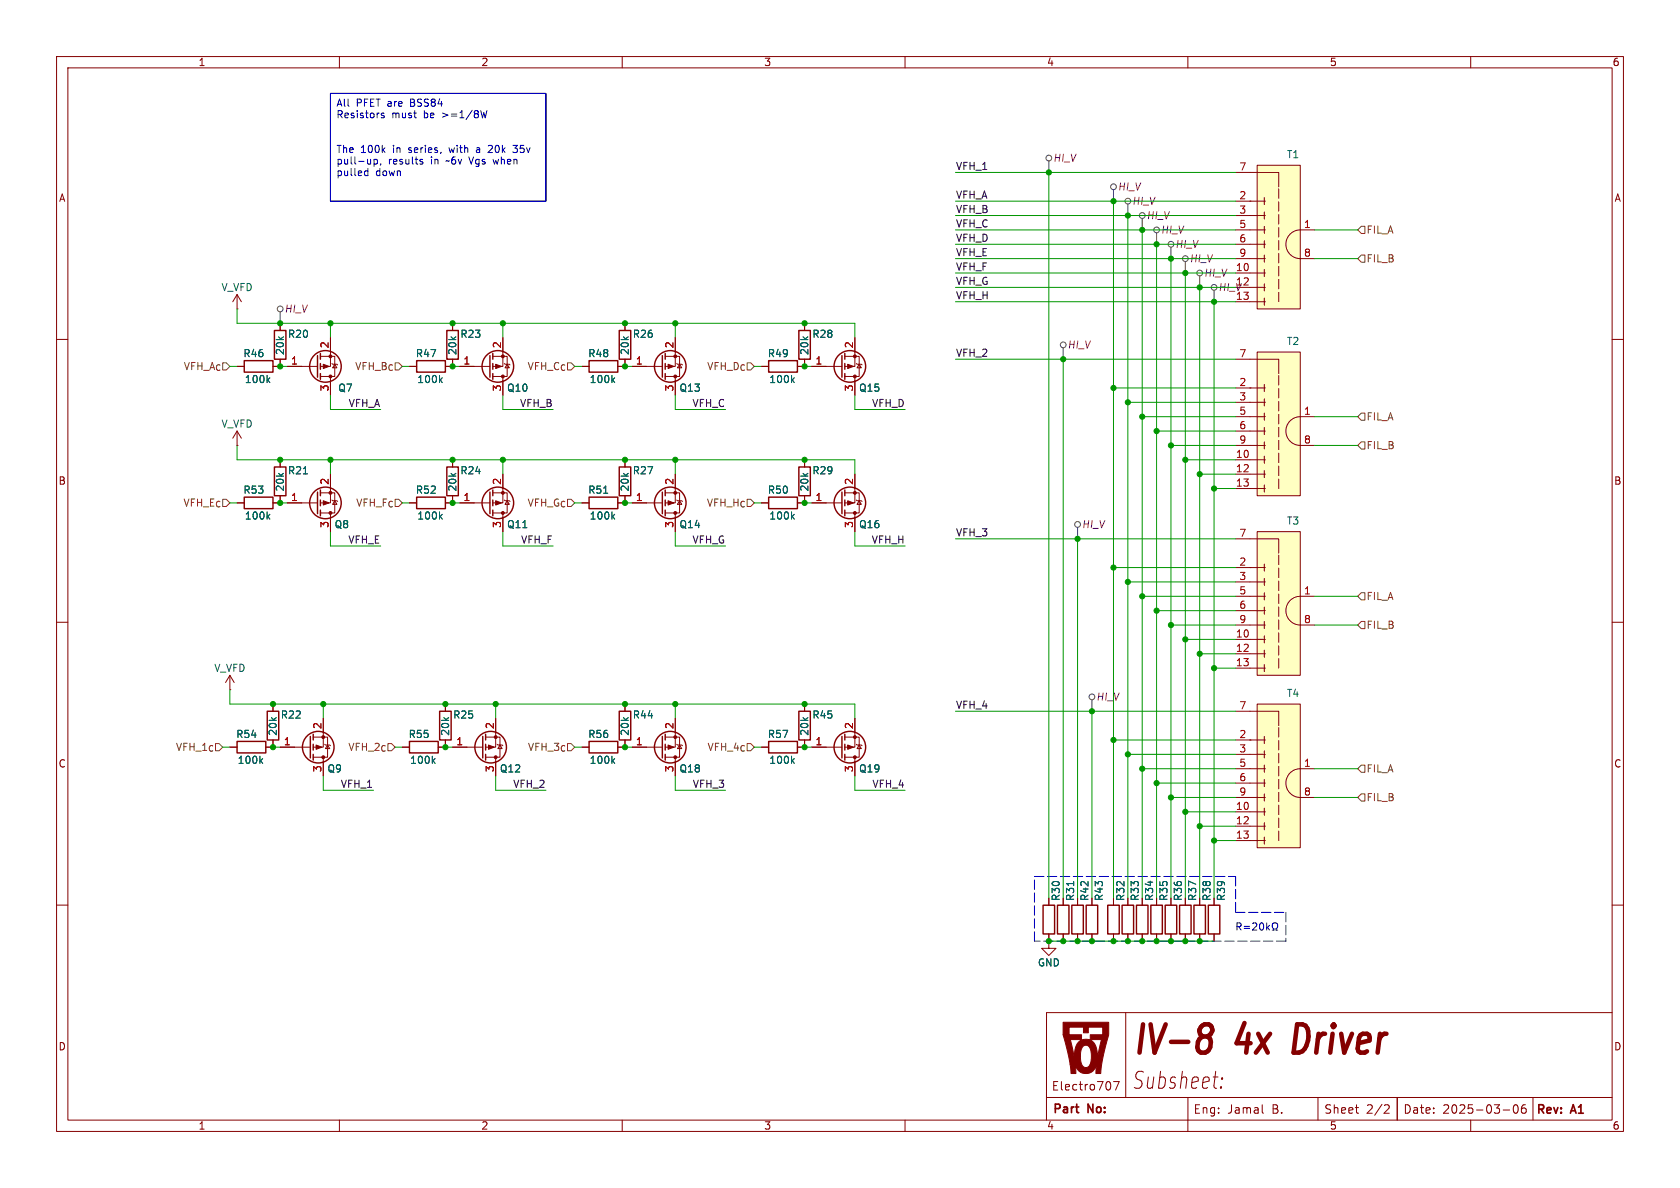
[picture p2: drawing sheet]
<svg xmlns="http://www.w3.org/2000/svg" width="297mm" height="210mm" viewBox="0 0 297 210" stroke-linecap="round" stroke-linejoin="round" font-family="sans-serif">
<g fill="none" stroke="#840000" stroke-width=".18">
<path d="M10 10h277v190h-277zM12 12h273v186h-273zM60 10v2M110 10v2M160 10v2M210 10v2M260 10v2M110.5 57.2v1.2M10 60h2M110.5 63.5v1.3M285 60h2M10 110h2"/>
<path d="M285 110h2M111.8 132.1h5.3M117.6 130.3h2.5v3.6h-2.5M119.4 127v5.1h-1.8M119.4 133.9v3.3M119.6 131.6l.2 .1h.7l.1 .1M120.1 131.7l.4 .6h-.7zM134.6 132.1h1.3M141 132.1h1.2M185.4 158.8v1.2M188 158.8v1.2M193 158.8v1.2"/>
<path d="M199.4 158.8v1.2M209.5 158.8v1.2M10 160h2M185.4 166.4v1.2h1.3l-1.3 1.3-1.3-1.3h1.3M185.4 166.4h.1M185.4 165.1v1.3M188 165.1v1.3M193 165.1v1.3M199 179v15M199.4 165.1v1.3M209.5 165.1v1.3M285 160h2"/>
<path d="M285 179h-100v19M60 198v2M110 198v2M160 198v2M185 194h100M196.9 191.2h1l-.7 1.5M210 198v2M210 194v4M215.9 192.1l.1 .1-.2 .2M215.9 192.1l-.2 .1 .1 .2M215.9 192.1l-.1 .3M216.1 190.5l-.1 .3"/>
<path d="M216.1 190.5l.1 .2-.2 .1M216.1 190.5l-.2 .2 .1 .1M223.1 196.6l.3 .2M233 194v4M239.6 195.8h.6M240 196.8h.2M245 195.3l.5 .1 .1 .3-.9 1.1h.9M247 194v4M260 198v2M265.7 196.2h1.2M267.7 195.4l.2-.1a.81 .81 0 0 1 .6 .6 .81 .81 0 0 1-.3 .8l-.2 .1a.81 .81 0 0 1-.3-1.4zM269.7 195.3a.59 .59 0 0 0-.7 .6v.6l.1 .2 .4 .1 .2-.1 .1-.5-.1-.3h-.5l-.2 .3"/>
<path d="M271 194v4"/>
</g>
<path d="M212.7 183.2h.7M212.9 181.1h.8a1.14 1.14 0 0 1 .6 1.1 1.14 1.14 0 0 1-.9 1M213.4 183.2l.4 .3a1.81 1.81 0 0 1-.7 2.6h-.8" fill="none" stroke="#840000" stroke-width=".8"/>
<g fill="#840000" stroke="#840000" stroke-width=".18">
<path d="M187.9 180.7h8.1v2.3l-1.1 4.2-.3 2.6h-.9l.1-1.6a1.9 1.9 0 0 1-1.8 1.6 1.9 1.9 0 0 1-1.9-1.6l.1 1.6h-.9l-.1-1.7h.9h-.9l-1.3-5.2h3.3v.9h-2l.7 3.4v-.4h1.1l.1 .8a.9 .9 0 0 0 .3 .9 .9 .9 0 0 0 1 .1l.3-.5h1.2h-1.2a3.8 3.8 0 0 0-.3-3.2 .89 .89 0 0 0-.9 .1 .89 .89 0 0 0-.4 .8l-.1 1h-1.1a3.3 3.3 0 0 1 1.2-2.9 1.98 1.98 0 0 1 2.8 1.9l.1 1.4 .7-3.4h-2v-.9h2.2v-1.3h-2.5v1h-.9v-1h-2.5v1.3h-1.1z"/>
<path d="M118.1 131.7l1 .4-1 .4z"/>
<circle cx="119.4" cy="133.9" r=".25"/>
<circle cx="119.4" cy="130.3" r=".25"/>
</g>
<g fill="none" stroke="#840000" stroke-width=".25">
<path d="M109.5 58.4h2v5.1h-2zM117.1 130.2v3.8M117.6 129.8v1M117.6 131.6v1M117.6 133.4v1M135.9 131.1h5.1v2h-5.1zM184.4 160h2v5.1h-2zM186.9 160h2.1v5.1h-2.1zM192 160h2.1v5.1h-2.1zM198.4 160h2v5.1h-2zM208.5 160h2.1v5.1h-2.1z"/>
<circle cx="118.5" cy="132.1" r="2.79"/>
</g>
<path d="M140.1 134.5l.3 .4M140.4 134.1l-.5 .5M189.8 155.8v.8" fill="none" stroke="#006464" stroke-width=".18"/>
<path d="M222.2 94h7.7v25.4h-7.7z" fill="#ffffc2"/>
<g fill="none" stroke="#840000" stroke-width=".18">
<path d="M49.5 81.3v1.3M49.5 87.6v1.3M50.8 88.9h5.3M56.6 87.1h2.6v3.6h-2.6M58.4 83.8v5.1h-1.8M58.4 90.7v3.3M58.7 88.4l.1 .1h.8l.1 .1M59.2 88.5l.4 .7h-.8zM80 81.3v1.3M80 87.6v1.3M81.3 88.9h5.3M87.1 87.1h2.6v3.6h-2.6"/>
<path d="M88.9 83.8v5.1h-1.8M88.9 90.7v3.3M89.2 88.4l.1 .1h.7l.2 .1M89.7 88.5l.3 .7h-.7zM102.9 88.9h1.2M109.2 88.9h1.3M143.5 88.9h5.3M149.4 87.1h2.5v3.6h-2.5M151.1 83.8v5.1h-1.7M151.1 90.7v3.3M151.4 88.4l.1 .1h.8l.1 .1M151.9 88.5l.4 .7h-.8z"/>
<path d="M218.4 95.3h7.7v2.5M222.2 94h7.7v25.4h-7.7zM223.5 99.7v1.3M218.4 100.3h5.1M218.4 102.9h5.1M218.4 105.4h5.1M218.4 108h5.1M218.4 110.5h5.1M218.4 113h5.1M218.4 115.6h5.1M218.4 118.1h5.1M221 100.3h.1"/>
<path d="M223.5 100.3h.1M223.5 102.9h.1M223.5 105.4h.1M223.5 108h.1M223.5 110.5h.1M223.5 113h.1M223.5 115.6h.1M223.5 118.1h.1M223.5 102.2v1.3M223.5 104.8v1.2M223.5 107.3v1.3M223.5 109.9v1.2"/>
<path d="M223.5 112.4v1.3M223.5 114.9v1.3M223.5 117.5v1.2M232.4 105.4h-2.5a2.54 2.54 0 0 0-2.6 2.6 2.54 2.54 0 0 0 2.6 2.5h2.5M48.3 124.5v1.2M48.3 130.8v1.3M49.5 132.1h5.4M55.4 130.3h2.5v3.6h-2.5M57.1 127v5.1h-1.7M57.1 133.9v3.3M57.4 131.6l.1 .1h.8l.1 .1M57.9 131.7l.4 .6h-.8z"/>
<path d="M78.7 124.5v1.2M78.7 130.8v1.3M80 132.1h5.3M85.9 130.3h2.5v3.6h-2.5M87.6 127v5.1h-1.7M87.6 133.9v3.3M87.9 131.6l.1 .1h.8l.1 .1M88.4 131.7l.4 .6h-.8zM110.5 124.5v1.2M110.5 130.8v1.3M143.5 132.1h5.3M149.4 130.3h2.5v3.6h-2.5"/>
<path d="M151.1 127v5.1h-1.7M151.1 133.9v3.3M151.4 131.6l.1 .1h.8l.1 .1M151.9 131.7l.4 .6h-.8zM190.5 158.8v1.2M204.5 158.8v1.2M207 158.8v1.2M212.1 158.8v1.2M214.6 158.8v1.2M190.5 165.1v1.3M204.5 165.1v1.3M207 165.1v1.3"/>
<path d="M212.1 165.1v1.3M214.6 165.1v1.3"/>
</g>
<path d="M226.1 118.1v-20.3" fill="none" stroke="#840000" stroke-width=".18" stroke-dasharray="1.7 .6"/>
<g fill="none" stroke="#840000" stroke-width=".25">
<path d="M48.5 82.6h2v5h-2zM56.1 87v3.8M56.6 86.6v1M56.6 88.4v1M56.6 90.2v1M79 82.6h2v5h-2zM86.6 87v3.8M87.1 86.6v1M87.1 88.4v1M87.1 90.2v1M104.1 87.9h5.1v2h-5.1zM148.8 87v3.8"/>
<path d="M149.4 86.6v1M149.4 88.4v1M149.4 90.2v1M47.2 125.7h2.1v5.1h-2.1zM54.9 130.2v3.8M55.4 129.8v1M55.4 131.6v1M55.4 133.4v1M77.7 125.7h2.1v5.1h-2.1zM85.3 130.2v3.8M85.9 129.8v1M85.9 131.6v1"/>
<path d="M85.9 133.4v1M109.5 125.7h2v5.1h-2zM148.8 130.2v3.8M149.4 129.8v1M149.4 131.6v1M149.4 133.4v1M189.5 160h2v5.1h-2zM203.5 160h2v5.1h-2zM206 160h2v5.1h-2zM211.1 160h2v5.1h-2zM213.6 160h2v5.1h-2z"/>
<circle cx="57.5" cy="88.9" r="2.79"/>
<circle cx="88" cy="88.9" r="2.79"/>
<circle cx="150.2" cy="88.9" r="2.79"/>
<circle cx="56.3" cy="132.1" r="2.79"/>
<circle cx="86.7" cy="132.1" r="2.79"/>
<circle cx="150.2" cy="132.1" r="2.79"/>
</g>
<g fill="#840000" stroke="#840000" stroke-width=".18">
<path d="M87.6 88.5l1 .4-1 .4z"/>
<path d="M57.1 88.5l1.1 .4-1.1 .4z"/>
<path d="M149.9 131.7l1 .4-1 .4z"/>
<path d="M149.9 88.5l1 .4-1 .4z"/>
<path d="M55.9 131.7l1 .4-1 .4z"/>
<path d="M86.4 131.7l1 .4-1 .4z"/>
<circle cx="88.9" cy="90.7" r=".25"/>
<circle cx="88.9" cy="87.1" r=".25"/>
<circle cx="58.4" cy="90.7" r=".25"/>
<circle cx="58.4" cy="87.1" r=".25"/>
<circle cx="151.1" cy="133.9" r=".25"/>
<circle cx="151.1" cy="130.3" r=".25"/>
<circle cx="151.1" cy="90.7" r=".25"/>
<circle cx="151.1" cy="87.1" r=".25"/>
<circle cx="57.1" cy="133.9" r=".25"/>
<circle cx="57.1" cy="130.3" r=".25"/>
<circle cx="87.6" cy="133.9" r=".25"/>
<circle cx="87.6" cy="130.3" r=".25"/>
</g>
<path d="M53.6 83.8h.8M106.7 87.2h.7M108.3 91.3l.4 .5M108.7 90.9l-.5 .5" fill="none" stroke="#006464" stroke-width=".18"/>
<path d="M222.2 124.5h7.7v25.4h-7.7z" fill="#ffffc2"/>
<g fill="none" stroke="#840000" stroke-width=".18">
<path d="M142.2 57.2v1.2M151.1 59.7v5.1h-1.7M142.2 63.5v1.3M143.5 64.8h5.3M149.4 63h2.5v3.5h-2.5M151.1 66.5v3.4M151.4 64.3l.1 .1h.8l.1 .1M151.9 64.4l.4 .6h-.8zM72.4 88.9h1.3M78.7 88.9h1.3M110.5 81.3v1.3M110.5 87.6v1.3"/>
<path d="M111.8 88.9h5.3M117.6 87.1h2.5v3.6h-2.5M119.4 83.8v5.1h-1.8M119.4 90.7v3.3M119.6 88.4l.2 .1h.7l.1 .1M120.1 88.5l.4 .7h-.7zM134.6 88.9h1.3M142.2 87.6v1.3h-1.2M142.2 81.3v1.3M40.6 119.4l-.7 1.3M40.6 119.4l.8 1.3M40.6 119.4v2.5"/>
<path d="M40.6 121.9h.1M40.6 132.1h1.3M47 132.1h1.3M71.1 132.1h1.3M77.5 132.1h1.2M102.9 132.1h1.2M109.2 132.1h1.3M218.4 125.7h7.7v2.6M218.4 130.8h5.1M218.4 133.4h5.1M218.4 135.9h5.1M218.4 138.4h5.1"/>
<path d="M221 130.8h.1M222.2 124.5h7.7v25.4h-7.7zM223.5 130.8h.1M223.5 133.4h.1M223.5 135.9h.1M223.5 138.4h.1M223.5 130.2v1.2M223.5 132.7v1.3M223.5 135.3v1.2M223.5 137.8v1.3M232.4 135.9h-2.5a2.54 2.54 0 0 0-2.6 2.5 2.54 2.54 0 0 0 2.6 2.6h2.5M218.4 141h5.1"/>
<path d="M218.4 143.5h5.1M218.4 146.1h5.1M218.4 148.6h5.1M223.5 141h.1M223.5 143.5h.1M223.5 146.1h.1M223.5 148.6h.1M223.5 140.3v1.3M223.5 142.9v1.2M223.5 145.4v1.3M223.5 148v1.2"/>
</g>
<path d="M226.1 148.6v-20.3" fill="none" stroke="#840000" stroke-width=".18" stroke-dasharray="1.7 .6"/>
<g fill="none" stroke="#840000" stroke-width=".25">
<path d="M141.2 58.4h2.1v5.1h-2.1zM148.8 62.9v3.8M149.4 62.5v1M149.4 64.3v1M149.4 66v1.1M73.7 87.9h5v2h-5zM109.5 82.6h2v5h-2zM117.1 87v3.8M117.6 86.6v1M117.6 88.4v1M117.6 90.2v1M135.9 87.9h5.1v2h-5.1z"/>
<path d="M141.2 82.6h2.1v5h-2.1zM41.9 131.1h5.1v2h-5.1zM72.4 131.1h5.1v2h-5.1zM104.1 131.1h5.1v2h-5.1z"/>
<circle cx="150.2" cy="64.8" r="2.79"/>
<circle cx="118.5" cy="88.9" r="2.79"/>
</g>
<path d="M77.8 91.3l.4 .5M78.2 90.9l-.5 .5M140.1 91.3l.3 .5M140.4 90.9l-.5 .5M46.1 134.5l.3 .4M46.4 134.1l-.4 .5M76.6 134.5l.3 .4M76.9 134.1l-.5 .5M108.3 134.5l.4 .4M108.7 134.1l-.5 .5" fill="none" stroke="#006464" stroke-width=".18"/>
<g fill="#840000" stroke="#840000" stroke-width=".18">
<path d="M149.9 64.4l1 .4-1 .4z"/>
<path d="M118.1 88.5l1 .4-1 .4z"/>
<circle cx="151.1" cy="66.5" r=".25"/>
<circle cx="151.1" cy="63" r=".25"/>
<circle cx="119.4" cy="90.7" r=".25"/>
<circle cx="119.4" cy="87.1" r=".25"/>
</g>
<path d="M222.2 29.2h7.7v25.4h-7.7z" fill="#ffffc2"/>
<g fill="none" stroke="#840000" stroke-width=".18">
<path d="M218.4 30.5h7.7v2.5M218.4 35.6h5.1M218.4 38.1h5.1M221 35.6h.1M222.2 29.2h7.7v25.4h-7.7zM223.5 35.6h.1M223.5 38.1h.1M223.5 34.9v1.3M223.5 37.5v1.2M41.9 54.6h.1M41.9 52.1l-.8 1.2M41.9 52.1l.8 1.2"/>
<path d="M41.9 52.1v2.5M49.5 57.2v1.2M58.4 59.7v5.1h-1.8M80 57.2v1.2M88.9 59.7v5.1h-1.8M119.4 59.7v5.1h-1.8M218.4 40.6h5.1M218.4 43.2h5.1M218.4 45.7h5.1M218.4 48.3h5.1M218.4 50.8h5.1M218.4 53.3h5.1"/>
<path d="M223.5 40.6h.1M223.5 43.2h.1M223.5 45.7h.1M223.5 48.3h.1M223.5 50.8h.1M223.5 53.3h.1M223.5 40v1.3M223.5 42.5v1.3M223.5 45.1v1.3M223.5 47.6v1.3M223.5 50.2v1.2M223.5 52.7v1.3"/>
<path d="M232.4 40.6h-2.5a2.54 2.54 0 0 0-2.6 2.6 2.54 2.54 0 0 0 2.6 2.5h2.5M41.9 64.8h1.3M49.5 63.5v1.3h-1.2M50.8 64.8h5.3M56.6 63h2.6v3.5h-2.6M58.4 66.5v3.4M58.7 64.3l.1 .1h.8l.1 .1M59.2 64.4l.4 .6h-.8zM72.4 64.8h1.3M80 63.5v1.3h-1.3M81.3 64.8h5.3M87.1 63h2.6v3.5h-2.6"/>
<path d="M88.9 66.5v3.4M89.2 64.3l.1 .1h.7l.2 .1M89.7 64.4l.3 .6h-.7zM102.9 64.8h1.2M109.2 64.8h1.3M111.8 64.8h5.3M117.6 63h2.5v3.5h-2.5M119.4 66.5v3.4M119.6 64.3l.2 .1h.7l.1 .1M120.1 64.4l.4 .6h-.7zM134.6 64.8h1.3M141 64.8h1.2"/>
<path d="M41.9 88.9h1.3M48.3 88.9h1.2M142.2 124.5v1.2M142.2 130.8v1.3M196.8 158.8v1.2M201.9 158.8v1.2M196.8 165.1v1.3M201.9 165.1v1.3"/>
</g>
<path d="M226.1 53.3v-20.3" fill="none" stroke="#840000" stroke-width=".18" stroke-dasharray="1.7 .6"/>
<g fill="none" stroke="#840000" stroke-width=".25">
<path d="M48.5 58.4h2v5.1h-2zM79 58.4h2v5.1h-2zM43.2 63.8h5.1v2h-5.1zM56.1 62.9v3.8M56.6 62.5v1M56.6 64.3v1M56.6 66v1.1M73.7 63.8h5v2h-5zM86.6 62.9v3.8M87.1 62.5v1M87.1 64.3v1M87.1 66v1.1"/>
<path d="M104.1 63.8h5.1v2h-5.1zM117.1 62.9v3.8M117.6 62.5v1M117.6 64.3v1M117.6 66v1.1M135.9 63.8h5.1v2h-5.1zM43.2 87.9h5.1v2h-5.1zM141.2 125.7h2.1v5.1h-2.1zM195.8 160h2.1v5.1h-2.1zM200.9 160h2v5.1h-2z"/>
<circle cx="57.5" cy="64.8" r="2.79"/>
<circle cx="88" cy="64.8" r="2.79"/>
<circle cx="118.5" cy="64.8" r="2.79"/>
</g>
<path d="M47.3 67.2l.4 .4M47.7 66.8l-.5 .5M77.8 67.2l.4 .4M78.2 66.8l-.5 .5M108.3 67.2l.4 .4M108.7 66.8l-.5 .5M140.1 67.2l.3 .4M140.4 66.8l-.5 .5M47.3 91.3l.4 .5M47.7 90.9l-.5 .5" fill="none" stroke="#006464" stroke-width=".18"/>
<g fill="#840000" stroke="#840000" stroke-width=".18">
<path d="M57.1 64.4l1.1 .4-1.1 .4z"/>
<path d="M118.1 64.4l1 .4-1 .4z"/>
<path d="M87.6 64.4l1 .4-1 .4z"/>
<circle cx="58.4" cy="66.5" r=".25"/>
<circle cx="58.4" cy="63" r=".25"/>
<circle cx="119.4" cy="66.5" r=".25"/>
<circle cx="119.4" cy="63" r=".25"/>
<circle cx="88.9" cy="66.5" r=".25"/>
<circle cx="88.9" cy="63" r=".25"/>
</g>
<path d="M222.2 62.2h7.7v25.4h-7.7z" fill="#ffffc2"/>
<g fill="none" stroke="#840000" stroke-width=".18">
<path d="M49.5 57.2v1.2M58.4 59.7v2.5M80 57.2v1.2M88.9 59.7v2.5M110.5 57.2v1.2M119.4 59.7v2.5M142.2 57.2v1.2M151.1 59.7v2.5M41.9 78.7h.1M41.9 76.2l-.8 1.3M41.9 76.2l.8 1.3M41.9 76.2v2.5"/>
<path d="M41.9 64.8h1.3M49.5 63.5v1.3h-1.2M50.8 64.8h2.5M58.4 67.3v2.6M72.4 64.8h1.3M80 63.5v1.3h-1.3M81.3 64.8h2.5M88.9 67.3v2.6M102.9 64.8h1.2M110.5 63.5v1.3h-1.3M111.8 64.8h2.5M119.4 67.3v2.6"/>
<path d="M134.6 64.8h1.3M142.2 63.5v1.3h-1.2M143.5 64.8h2.5M151.1 67.3v2.6M218.4 63.5h7.7v2.5M218.4 68.6h5.1M218.4 71.1h5.1M218.4 73.7h5.1M218.4 76.2h5.1M218.4 78.7h5.1M221 68.6h.1M222.2 62.2h7.7v25.4h-7.7z"/>
<path d="M223.5 68.6h.1M223.5 71.1h.1M223.5 73.7h.1M223.5 76.2h.1M223.5 78.7h.1M223.5 67.9v1.3M223.5 70.5v1.3M223.5 73v1.3M223.5 75.6v1.2M223.5 78.1v1.3M232.4 73.7h-2.5a2.54 2.54 0 0 0-2.6 2.5 2.54 2.54 0 0 0 2.6 2.5h2.5M41.9 88.9h1.3"/>
<path d="M49.5 81.3v1.3M49.5 87.6v1.3h-1.2M50.8 88.9h2.5M58.4 83.8v2.6M58.4 91.4v2.6M72.4 88.9h1.3M80 81.3v1.3M80 87.6v1.3h-1.3M81.3 88.9h2.5M88.9 83.8v2.6M88.9 91.4v2.6M102.9 88.9h1.2"/>
<path d="M110.5 81.3v1.3M110.5 87.6v1.3h-1.3M111.8 88.9h2.5M119.4 83.8v2.6M119.4 91.4v2.6M134.6 88.9h1.3M142.2 81.3v1.3M142.2 87.6v1.3h-1.2M143.5 88.9h2.5M151.1 83.8v2.6M151.1 91.4v2.6M218.4 81.3h5.1"/>
<path d="M218.4 83.8h5.1M218.4 86.4h5.1M223.5 81.3h.1M223.5 83.8h.1M223.5 86.4h.1M223.5 80.6v1.3M223.5 83.2v1.3M223.5 85.7v1.3M40.6 132.1h1.3M48.3 130.8v1.3h-1.3M48.3 124.5v1.2M49.5 132.1h2.6"/>
<path d="M57.1 127v2.5M57.1 134.6v2.6M71.1 132.1h1.3M78.7 130.8v1.3h-1.2M78.7 124.5v1.2M80 132.1h2.5M87.6 127v2.5M87.6 134.6v2.6M102.9 132.1h1.2M110.5 130.8v1.3h-1.3M110.5 124.5v1.2M111.8 132.1h2.5"/>
<path d="M119.4 127v2.5M119.4 134.6v2.6M134.6 132.1h1.3M142.2 124.5v1.2M142.2 130.8v1.3h-1.2M143.5 132.1h2.5M151.1 127v2.5M151.1 134.6v2.6M185.4 158.8v1.2M188 158.8v1.2M190.5 158.8v1.2M193 158.8v1.2"/>
<path d="M196.8 158.8v1.2M199.4 158.8v1.2M201.9 158.8v1.2M204.5 158.8v1.2M207 158.8v1.2M209.5 158.8v1.2M212.1 158.8v1.2M214.6 158.8v1.2M185.4 166.4h.1M185.4 165.1v1.3M188 165.1v1.3M190.5 165.1v1.3"/>
<path d="M193 165.1v1.3M196.8 165.1v1.3M199.4 165.1v1.3M201.9 165.1v1.3M204.5 165.1v1.3M207 165.1v1.3M209.5 165.1v1.3M212.1 165.1v1.3M214.6 165.1v1.3"/>
</g>
<path d="M226.1 86.4v-20.4" fill="none" stroke="#840000" stroke-width=".18" stroke-dasharray="1.7 .6"/>
<g fill="none" stroke="#484848" stroke-width=".18">
<path d="M185.4 28.4v2.1M196.8 33.5v2.1M199.4 36.1v2M201.9 38.6v2M49.5 55.1v2.1M204.5 41.1v2.1M207 43.7v2M209.5 46.2v2.1M212.1 48.8v2M214.6 51.3v2M188 61.5v2M190.5 93.2v2.1"/>
<path d="M193 123.7v2"/>
<circle cx="185.4" cy="27.9" r=".51"/>
<circle cx="196.9" cy="33" r=".51"/>
<circle cx="199.4" cy="35.6" r=".51"/>
<circle cx="201.9" cy="38.1" r=".51"/>
<circle cx="49.5" cy="54.6" r=".51"/>
<circle cx="204.5" cy="40.6" r=".51"/>
<circle cx="207" cy="43.2" r=".51"/>
<circle cx="209.6" cy="45.7" r=".51"/>
<circle cx="212.1" cy="48.3" r=".51"/>
<circle cx="214.6" cy="50.8" r=".51"/>
<circle cx="188" cy="61" r=".51"/>
<circle cx="190.5" cy="92.7" r=".51"/>
<circle cx="193" cy="123.2" r=".51"/>
</g>
<path d="M240.7 45.1h.6v1.3h-.6l-.7-.7zM240.7 40h.6v1.3h-.6l-.7-.7zM240.7 73h.6v1.3h-.6l-.7-.6zM240.7 78.1h.6v1.3h-.6l-.7-.7zM240.7 109.9h.6v1.2h-.6l-.7-.6zM240.7 104.8h.6v1.2h-.6l-.7-.6zM240.7 135.3h.6v1.2h-.6l-.7-.6zM240.7 140.3h.6v1.3h-.6l-.7-.6z" fill="none" stroke="#725600" stroke-width=".18"/>
<path d="M182.9 154.9h35.5M218.4 154.9v6.4M182.9 166.4v-11.5M218.4 161.3h8.9M227.3 166.4h-44.4M227.3 161.3v5.1" fill="none" stroke="#0000c2" stroke-width=".18" stroke-dasharray="1.7 .6"/>
<g fill="none" stroke="#009600" stroke-width=".18">
<path d="M168.9 30.5h49.5M168.9 35.6h49.5M168.9 38.1h49.5M185.4 30.5v128.3M196.8 35.6v123.2M199.4 38.1v120.7M41.9 54.6v2.6h109.2v2.5M58.4 57.2v2.5M88.9 57.2v2.5M119.4 57.2v2.5M168.9 45.7h49.5M168.9 53.3h49.5"/>
<path d="M168.9 48.3h49.5M168.9 40.6h49.5M168.9 43.2h49.5M168.9 50.8h49.5M201.9 40.6v118.2M204.5 43.2v115.6M207 45.7v113.1M209.5 48.3v110.5M212.1 50.8v108M214.6 53.3v105.5M232.4 45.7h7.6M232.4 40.6h7.6"/>
<path d="M41.9 78.7v2.6h109.2v2.5M49.5 64.8h1.3M58.4 69.9v2.5h8.9M71.1 64.8h1.3M80 64.8h1.3M88.9 69.9v2.5h8.9M110.5 64.8h1.3M119.4 69.9v2.5h8.9M142.2 64.8h1.3M151.1 69.9v2.5h8.9M168.9 63.5h49.5M188 63.5v95.3"/>
<path d="M196.8 68.6h21.6M199.4 71.1h19M201.9 73.7h16.5M204.5 76.2h13.9M207 78.7h11.4M232.4 73.7h7.6M232.4 78.7h7.6M49.5 88.9h1.3M58.4 81.3v2.5M58.4 94v2.5h8.9M80 88.9h1.3M88.9 81.3v2.5"/>
<path d="M88.9 94v2.5h8.9M110.5 88.9h1.3M119.4 81.3v2.5M119.4 94v2.5h8.9M133.3 88.9h1.3M142.2 88.9h1.3M151.1 94v2.5h8.9M168.9 95.3h49.5M190.5 95.3v63.5M209.5 81.3h8.9M212.1 83.8h6.3M214.6 86.4h3.8"/>
<path d="M196.8 100.3h21.6M199.4 102.9h19M201.9 105.4h16.5M204.5 108h13.9M207 110.5h11.4M209.5 113h8.9M212.1 115.6h6.3M214.6 118.1h3.8M232.4 105.4h7.6M232.4 110.5h7.6M39.4 132.1h1.2M40.6 121.9v2.6h110.5v2.5"/>
<path d="M48.3 132.1h1.2M57.1 137.2v2.5h8.9M57.1 124.5v2.5M69.8 132.1h1.3M78.7 132.1h1.3M87.6 137.2v2.5h8.9M87.6 124.5v2.5M101.6 132.1h1.3M110.5 132.1h1.3M119.4 137.2v2.5h8.9M119.4 124.5v2.5M133.3 132.1h1.3"/>
<path d="M142.2 132.1h1.3M151.1 137.2v2.5h8.9M168.9 125.7h49.5M193 125.7v33.1M196.8 130.8h21.6M199.4 133.4h19M201.9 135.9h16.5M204.5 138.4h13.9M232.4 135.9h7.6M207 141h11.4M209.5 143.5h8.9M212.1 146.1h6.3"/>
<path d="M214.6 148.6h3.8M232.4 141h7.6M185.4 166.4h29.2"/>
</g>
<g fill="none" stroke="#0000c2" stroke-width=".18">
<path d="M58.4 16.5h38.1v19.1h-38.1zM85 19.6l.3 1.2 .2-.9 .3 .9 .3-1.2M64.6 31h.4M65 29.8v1.3M66.1 28.2v1.2M66.1 28.2h.4l.2 .2-.1 .5h-.5M67.3 28.9l-.1 .3M67.9 20h-.3l-.2 .2 .1 .1 .4 .2v.3h-.5M74.4 28.6h.3l.1 .2-.2 .2h-.3M82.9 27.7l.4 1.3M84.4 26.1l-.1 .1M84.4 26.5l-.2 .2 .2 .3"/>
<path d="M86.8 25.7l-.5 .1M87 26.2l-.7 .8h.7M87.2 28.2l.2 .8M90.7 25.7h.8l-.5 .5h.3M90.7 26.8l.2 .2 .4-.1M218.7 163.8l.6-.1 .1-.1-.1-.3-.6-.2v1.3M219 163.8l.4 .6M220 163.7h.9M220 164.1h.9M221.5 163.3l.4-.2 .3 .4-.8 .9h.8M222.8 163.3l.2-.2a.68 .68 0 0 1 .4 .7 .68 .68 0 0 1-.4 .6l-.2-.1-.1-.4zM223.9 163.1v1.3"/>
<path d="M224.1 163.9l.3 .5M224.4 163.6l-.5 .5M224.9 164.4h.3v-.2a.54 .54 0 0 1-.3-.8 .54 .54 0 0 1 .8-.2 .58 .58 0 0 1-.1 1v.2h.3"/>
</g>
<g fill="none" stroke="#006464" stroke-width=".18">
<path d="M47.3 67.2l.4 .4M47.7 66.8l-.5 .5M77.8 67.2l.4 .4M78.2 66.8l-.5 .5M108.3 67.2l.4 .4M108.7 66.8l-.5 .5M140.1 67.2l.3 .4M140.4 66.8l-.5 .5M47.3 91.3l.4 .5M47.7 90.9l-.5 .5M53.6 83.8h.8M77.8 91.3l.4 .5"/>
<path d="M78.2 90.9l-.5 .5M106.7 87.2h.7M108.3 91.3l.4 .5M108.7 90.9l-.5 .5M140.1 91.3l.3 .5M140.4 90.9l-.5 .5M46.1 134.5l.3 .4M46.4 134.1l-.4 .5M76.6 134.5l.3 .4M76.9 134.1l-.5 .5M108.3 134.5l.4 .4M108.7 134.1l-.5 .5"/>
<path d="M140.1 134.5l.3 .4M140.4 134.1l-.5 .5M189.8 155.8v.8"/>
</g>
<g fill="#009600" stroke="#009600" stroke-width=".18">
<circle cx="80" cy="57.2" r=".46"/>
<circle cx="58.4" cy="57.2" r=".46"/>
<circle cx="49.5" cy="57.2" r=".46"/>
<circle cx="49.5" cy="64.8" r=".46"/>
<circle cx="110.5" cy="57.2" r=".46"/>
<circle cx="88.9" cy="57.2" r=".46"/>
<circle cx="110.5" cy="64.8" r=".46"/>
<circle cx="80" cy="64.8" r=".46"/>
<circle cx="142.2" cy="124.5" r=".46"/>
<circle cx="142.2" cy="132.1" r=".46"/>
<circle cx="119.4" cy="81.3" r=".46"/>
<circle cx="119.4" cy="124.5" r=".46"/>
<circle cx="110.5" cy="124.5" r=".46"/>
<circle cx="110.5" cy="132.1" r=".46"/>
<circle cx="87.6" cy="124.5" r=".46"/>
<circle cx="78.7" cy="132.1" r=".46"/>
<circle cx="78.7" cy="124.5" r=".46"/>
<circle cx="48.3" cy="132.1" r=".46"/>
<circle cx="48.3" cy="124.5" r=".46"/>
<circle cx="57.1" cy="124.5" r=".46"/>
<circle cx="49.5" cy="88.9" r=".46"/>
<circle cx="49.5" cy="81.3" r=".46"/>
<circle cx="80" cy="81.3" r=".46"/>
<circle cx="80" cy="88.9" r=".46"/>
<circle cx="58.4" cy="81.3" r=".46"/>
<circle cx="88.9" cy="81.3" r=".46"/>
<circle cx="110.5" cy="81.3" r=".46"/>
<circle cx="110.5" cy="88.9" r=".46"/>
<circle cx="142.2" cy="57.2" r=".46"/>
<circle cx="142.2" cy="64.8" r=".46"/>
<circle cx="142.2" cy="81.3" r=".46"/>
<circle cx="142.2" cy="88.9" r=".46"/>
<circle cx="119.4" cy="57.2" r=".46"/>
<circle cx="207" cy="166.4" r=".46"/>
<circle cx="199.4" cy="166.4" r=".46"/>
<circle cx="204.5" cy="166.4" r=".46"/>
<circle cx="201.9" cy="166.4" r=".46"/>
<circle cx="185.4" cy="166.4" r=".46"/>
<circle cx="188" cy="166.4" r=".46"/>
<circle cx="193" cy="166.4" r=".46"/>
<circle cx="190.5" cy="166.4" r=".46"/>
<circle cx="196.8" cy="166.4" r=".46"/>
<circle cx="209.5" cy="166.4" r=".46"/>
<circle cx="212.1" cy="166.4" r=".46"/>
<circle cx="201.9" cy="105.4" r=".46"/>
<circle cx="196.8" cy="100.3" r=".46"/>
<circle cx="190.5" cy="95.3" r=".46"/>
<circle cx="201.9" cy="73.7" r=".46"/>
<circle cx="204.5" cy="76.2" r=".46"/>
<circle cx="199.4" cy="102.9" r=".46"/>
<circle cx="199.4" cy="38.1" r=".46"/>
<circle cx="196.8" cy="35.6" r=".46"/>
<circle cx="185.4" cy="30.5" r=".46"/>
<circle cx="209.5" cy="143.5" r=".46"/>
<circle cx="207" cy="141" r=".46"/>
<circle cx="193" cy="125.7" r=".46"/>
<circle cx="196.8" cy="130.8" r=".46"/>
<circle cx="199.4" cy="133.4" r=".46"/>
<circle cx="207" cy="110.5" r=".46"/>
<circle cx="212.1" cy="115.6" r=".46"/>
<circle cx="209.5" cy="113" r=".46"/>
<circle cx="214.6" cy="148.6" r=".46"/>
<circle cx="204.5" cy="138.4" r=".46"/>
<circle cx="212.1" cy="146.1" r=".46"/>
<circle cx="201.9" cy="135.9" r=".46"/>
<circle cx="214.6" cy="118.1" r=".46"/>
<circle cx="212.1" cy="83.8" r=".46"/>
<circle cx="209.5" cy="81.3" r=".46"/>
<circle cx="207" cy="78.7" r=".46"/>
<circle cx="204.5" cy="108" r=".46"/>
<circle cx="214.6" cy="86.4" r=".46"/>
<circle cx="212.1" cy="50.8" r=".46"/>
<circle cx="196.8" cy="68.6" r=".46"/>
<circle cx="188" cy="63.5" r=".46"/>
<circle cx="214.6" cy="53.3" r=".46"/>
<circle cx="199.4" cy="71.1" r=".46"/>
<circle cx="209.5" cy="48.3" r=".46"/>
<circle cx="201.9" cy="40.6" r=".46"/>
<circle cx="207" cy="45.7" r=".46"/>
<circle cx="204.5" cy="43.2" r=".46"/>
</g>
<g font-size="7" fill="#840000">
<text x="200" y="187.5">IV-8</text>
<text x="218.7" y="187.5">4x</text>
<text x="230.4" y="187.5">Driver</text>
</g>
<text font-size="4.2" fill="#840000" x="200" y="192.7">Subsheet:</text>
<g font-size="2.1" fill="#840000">
<text x="185.9" y="193">Electro707</text>
<text x="186" y="197.2">Part</text>
<text x="192.4" y="197.2">No:</text>
<text x="210.9" y="197.1">Eng:</text>
<text x="217" y="197.1">Jamal</text>
<text x="224.9" y="197.1">B.</text>
<text x="234" y="197.1">Sheet</text>
<text x="241.5" y="197.1">2/2</text>
<text x="248" y="197.1">Date:</text>
<text x="255" y="197.1">2025-03-06</text>
<text x="271.5" y="197.3">Rev:</text>
<text x="277.9" y="197.3">A1</text>
</g>
<g font-size="1.8" fill="#840000">
<text x="35" y="11.9">1</text>
<text x="85" y="11.9">2</text>
<text x="135" y="11.9">3</text>
<text x="185" y="11.9">4</text>
<text x="235" y="11.9">5</text>
<text x="285" y="11.9">6</text>
<text x="10.3" y="35.9">A</text>
<text x="285.3" y="35.9">A</text>
<text x="10.3" y="85.9">B</text>
<text x="285.3" y="85.9">B</text>
<text x="10.3" y="135.9">C</text>
<text x="285.3" y="135.9">C</text>
<text x="10.3" y="185.9">D</text>
<text x="285.3" y="185.9">D</text>
<text x="35" y="199.9">1</text>
<text x="85" y="199.9">2</text>
<text x="135" y="199.9">3</text>
<text x="185" y="199.9">4</text>
<text x="235" y="199.9">5</text>
<text x="285" y="199.9">6</text>
</g>
<g font-size="1.8" fill="#0000c2">
<text x="59.4" y="19.2">All</text>
<text x="59.4" y="21.2">Resistors</text>
<text x="63" y="19.2">PFET are</text>
<text x="69.3" y="21.2">must</text>
<text x="72.8" y="19.2">BSS84</text>
<text x="75" y="21.2">be</text>
<text x="78.4" y="21.2">&gt;=1/8W</text>
<text x="59.4" y="27.4">The</text>
<text x="59.4" y="29.4">pull-up,</text>
<text x="63.7" y="27.4">100k</text>
<text x="68.6" y="29.4">results</text>
<text x="69.6" y="27.4">in</text>
<text x="72.5" y="27.4">series,</text>
<text x="76.3" y="29.4">in</text>
<text x="79.2" y="29.4">~6v</text>
<text x="79.9" y="27.4">with</text>
<text x="83.5" y="29.4">Vgs</text>
<text x="84.9" y="27.4">a</text>
<text x="87.2" y="27.4">20k</text>
<text x="87.9" y="29.4">when</text>
<text x="91.8" y="27.4">35v</text>
<text x="59.4" y="31.5">pulled</text>
<text x="66.4" y="31.5">down</text>
</g>
<g font-size="1.8" fill="#840084">
<text x="186.1" y="28.8">HI_V</text>
<text x="197.5" y="33.9">HI_V</text>
<text x="200.1" y="36.4">HI_V</text>
<text x="202.6" y="39">HI_V</text>
<text x="205.2" y="41.5">HI_V</text>
<text x="207.7" y="44">HI_V</text>
<text x="210.2" y="46.6">HI_V</text>
<text x="212.8" y="49.1">HI_V</text>
<text x="215.3" y="51.7">HI_V</text>
<text x="50.2" y="55.5">HI_V</text>
<text x="188.7" y="61.8">HI_V</text>
<text x="191.2" y="93.6">HI_V</text>
<text x="193.7" y="124.1">HI_V</text>
</g>
<g font-size="1.8" fill="#006464">
<text x="227.4" y="28.2">T1</text>
<text x="39.1" y="51.7">V_VFD</text>
<text x="50.8" y="59.9">R20</text>
<text x="81.3" y="59.9">R23</text>
<text x="111.8" y="59.9">R26</text>
<text x="143.5" y="59.9">R28</text>
<text x="42.9" y="63.3">R46</text>
<text x="50.4" y="62.9" transform="rotate(-90 50.4 62.9)">20k</text>
<text x="73.4" y="63.3">R47</text>
<text x="80.9" y="62.9" transform="rotate(-90 80.9 62.9)">20k</text>
<text x="103.9" y="63.3">R48</text>
<text x="111.4" y="62.9" transform="rotate(-90 111.4 62.9)">20k</text>
<text x="135.6" y="63.3">R49</text>
<text x="143.1" y="62.9" transform="rotate(-90 143.1 62.9)">20k</text>
<text x="227.4" y="61.2">T2</text>
<text x="43.2" y="67.9">100k</text>
<text x="59.7" y="69.4">Q7</text>
<text x="73.7" y="67.9">100k</text>
<text x="89.5" y="69.4">Q10</text>
<text x="104.1" y="67.9">100k</text>
<text x="120" y="69.4">Q13</text>
<text x="135.9" y="67.9">100k</text>
<text x="151.8" y="69.4">Q15</text>
<text x="39.1" y="75.8">V_VFD</text>
<text x="42.9" y="87.5">R53</text>
<text x="50.4" y="87" transform="rotate(-90 50.4 87)">20k</text>
<text x="50.8" y="84">R21</text>
<text x="73.4" y="87.5">R52</text>
<text x="80.9" y="87" transform="rotate(-90 80.9 87)">20k</text>
<text x="81.3" y="84">R24</text>
<text x="103.9" y="87.5">R51</text>
<text x="111.4" y="87" transform="rotate(-90 111.4 87)">20k</text>
<text x="111.8" y="84">R27</text>
<text x="135.6" y="87.5">R50</text>
<text x="143.1" y="87" transform="rotate(-90 143.1 87)">20k</text>
<text x="143.5" y="84">R29</text>
<text x="43.2" y="92">100k</text>
<text x="59.1" y="93.6">Q8</text>
<text x="73.7" y="92">100k</text>
<text x="89.5" y="93.6">Q11</text>
<text x="104.1" y="92">100k</text>
<text x="120" y="93.6">Q14</text>
<text x="135.9" y="92">100k</text>
<text x="151.8" y="93.6">Q16</text>
<text x="227.4" y="92.9">T3</text>
<text x="37.8" y="119">V_VFD</text>
<text x="227.4" y="123.4">T4</text>
<text x="41.7" y="130.7">R54</text>
<text x="49.1" y="130.2" transform="rotate(-90 49.1 130.2)">20k</text>
<text x="49.5" y="127.2">R22</text>
<text x="72.1" y="130.7">R55</text>
<text x="79.6" y="130.2" transform="rotate(-90 79.6 130.2)">20k</text>
<text x="80" y="127.2">R25</text>
<text x="103.9" y="130.7">R56</text>
<text x="111.4" y="130.2" transform="rotate(-90 111.4 130.2)">20k</text>
<text x="111.8" y="127.2">R44</text>
<text x="135.6" y="130.7">R57</text>
<text x="143.1" y="130.2" transform="rotate(-90 143.1 130.2)">20k</text>
<text x="143.5" y="127.2">R45</text>
<text x="41.9" y="135.2">100k</text>
<text x="57.8" y="136.8">Q9</text>
<text x="72.4" y="135.2">100k</text>
<text x="88.3" y="136.8">Q12</text>
<text x="104.1" y="135.2">100k</text>
<text x="120" y="136.8">Q18</text>
<text x="135.9" y="135.2">100k</text>
<text x="151.8" y="136.8">Q19</text>
<text x="187.6" y="159.4" transform="rotate(-90 187.6 159.4)">R30</text>
<text x="190.1" y="159.4" transform="rotate(-90 190.1 159.4)">R31</text>
<text x="192.6" y="159.4" transform="rotate(-90 192.6 159.4)">R42</text>
<text x="195.2" y="159.4" transform="rotate(-90 195.2 159.4)">R43</text>
<text x="199" y="159.4" transform="rotate(-90 199 159.4)">R32</text>
<text x="201.5" y="159.4" transform="rotate(-90 201.5 159.4)">R33</text>
<text x="204.1" y="159.4" transform="rotate(-90 204.1 159.4)">R34</text>
<text x="206.6" y="159.4" transform="rotate(-90 206.6 159.4)">R35</text>
<text x="209.1" y="159.4" transform="rotate(-90 209.1 159.4)">R36</text>
<text x="211.7" y="159.4" transform="rotate(-90 211.7 159.4)">R37</text>
<text x="214.2" y="159.4" transform="rotate(-90 214.2 159.4)">R38</text>
<text x="216.8" y="159.4" transform="rotate(-90 216.8 159.4)">R39</text>
<text x="183.4" y="171">GND</text>
</g>
<g font-size="1.8" fill="#0f0f0f">
<text x="168.9" y="30.1">VFH_1</text>
<text x="168.9" y="35.2">VFH_A</text>
<text x="168.9" y="37.8">VFH_B</text>
<text x="168.9" y="40.3">VFH_C</text>
<text x="168.9" y="42.8">VFH_D</text>
<text x="168.9" y="45.4">VFH_E</text>
<text x="168.9" y="47.9">VFH_F</text>
<text x="168.9" y="53">VFH_H</text>
<text x="168.9" y="50.5">VFH_G</text>
<text x="168.9" y="63.2">VFH_2</text>
<text x="61.5" y="72">VFH_A</text>
<text x="91.8" y="72">VFH_B</text>
<text x="122.3" y="72">VFH_C</text>
<text x="154.1" y="72">VFH_D</text>
<text x="168.9" y="94.9">VFH_3</text>
<text x="61.5" y="96.2">VFH_E</text>
<text x="92" y="96.2">VFH_F</text>
<text x="122.3" y="96.2">VFH_G</text>
<text x="154" y="96.2">VFH_H</text>
<text x="168.9" y="125.4">VFH_4</text>
<text x="60.2" y="139.4">VFH_1</text>
<text x="90.6" y="139.4">VFH_2</text>
<text x="122.4" y="139.4">VFH_3</text>
<text x="154.1" y="139.4">VFH_4</text>
</g>
<g font-size="1.8" fill="#a90000">
<text x="219" y="30.2">7</text>
<text x="219" y="35.3">2</text>
<text x="219" y="37.8">3</text>
<text x="219" y="40.4">5</text>
<text x="230.4" y="40.4">1</text>
<text x="219" y="42.9">6</text>
<text x="219" y="45.5">9</text>
<text x="230.4" y="45.5">8</text>
<text x="218.4" y="48">10</text>
<text x="218.4" y="50.5">12</text>
<text x="218.4" y="53.1">13</text>
<text x="51.4" y="64.5">1</text>
<text x="58.2" y="61.7" transform="rotate(-90 58.2 61.7)">2</text>
<text x="81.8" y="64.5">1</text>
<text x="88.6" y="61.7" transform="rotate(-90 88.6 61.7)">2</text>
<text x="112.3" y="64.5">1</text>
<text x="119.1" y="61.7" transform="rotate(-90 119.1 61.7)">2</text>
<text x="144.1" y="64.5">1</text>
<text x="150.9" y="61.7" transform="rotate(-90 150.9 61.7)">2</text>
<text x="219" y="63.2">7</text>
<text x="58.2" y="69.3" transform="rotate(-90 58.2 69.3)">3</text>
<text x="88.6" y="69.3" transform="rotate(-90 88.6 69.3)">3</text>
<text x="119.1" y="69.3" transform="rotate(-90 119.1 69.3)">3</text>
<text x="150.9" y="69.3" transform="rotate(-90 150.9 69.3)">3</text>
<text x="219" y="68.3">2</text>
<text x="219" y="70.9">3</text>
<text x="219" y="73.4">5</text>
<text x="219" y="75.9">6</text>
<text x="230.4" y="73.4">1</text>
<text x="218.4" y="81">10</text>
<text x="218.4" y="83.6">12</text>
<text x="219" y="78.5">9</text>
<text x="230.4" y="78.5">8</text>
<text x="51.4" y="88.6">1</text>
<text x="58.2" y="85.8" transform="rotate(-90 58.2 85.8)">2</text>
<text x="81.8" y="88.6">1</text>
<text x="88.6" y="85.8" transform="rotate(-90 88.6 85.8)">2</text>
<text x="112.3" y="88.6">1</text>
<text x="119.1" y="85.8" transform="rotate(-90 119.1 85.8)">2</text>
<text x="144.1" y="88.6">1</text>
<text x="150.9" y="85.8" transform="rotate(-90 150.9 85.8)">2</text>
<text x="218.4" y="86.1">13</text>
<text x="58.2" y="93.4" transform="rotate(-90 58.2 93.4)">3</text>
<text x="88.6" y="93.4" transform="rotate(-90 88.6 93.4)">3</text>
<text x="119.1" y="93.4" transform="rotate(-90 119.1 93.4)">3</text>
<text x="150.9" y="93.4" transform="rotate(-90 150.9 93.4)">3</text>
<text x="219" y="95">7</text>
<text x="219" y="100.1">2</text>
<text x="219" y="102.6">3</text>
<text x="219" y="105.2">5</text>
<text x="219" y="107.7">6</text>
<text x="230.4" y="105.2">1</text>
<text x="218.4" y="112.8">10</text>
<text x="219" y="110.2">9</text>
<text x="230.4" y="110.2">8</text>
<text x="218.4" y="115.3">12</text>
<text x="218.4" y="117.9">13</text>
<text x="219" y="125.5">7</text>
<text x="50.1" y="131.8">1</text>
<text x="56.9" y="129" transform="rotate(-90 56.9 129)">2</text>
<text x="80.6" y="131.8">1</text>
<text x="87.4" y="129" transform="rotate(-90 87.4 129)">2</text>
<text x="112.3" y="131.8">1</text>
<text x="119.1" y="129" transform="rotate(-90 119.1 129)">2</text>
<text x="144.1" y="131.8">1</text>
<text x="150.9" y="129" transform="rotate(-90 150.9 129)">2</text>
<text x="219" y="130.6">2</text>
<text x="56.9" y="136.6" transform="rotate(-90 56.9 136.6)">3</text>
<text x="87.4" y="136.6" transform="rotate(-90 87.4 136.6)">3</text>
<text x="119.1" y="136.6" transform="rotate(-90 119.1 136.6)">3</text>
<text x="150.9" y="136.6" transform="rotate(-90 150.9 136.6)">3</text>
<text x="219" y="133.1">3</text>
<text x="219" y="135.6">5</text>
<text x="230.4" y="135.6">1</text>
<text x="218.4" y="143.3">10</text>
<text x="219" y="138.2">6</text>
<text x="219" y="140.7">9</text>
<text x="230.4" y="140.7">8</text>
<text x="218.4" y="145.8">12</text>
<text x="218.4" y="148.3">13</text>
</g>
<g font-size="1.8" fill="#725600">
<text x="241.5" y="41.5">FIL_A</text>
<text x="241.5" y="46.6">FIL_B</text>
<text x="62.6" y="65.6">VFH_B_{C}</text>
<text x="241.5" y="74.5">FIL_A</text>
<text x="241.5" y="79.6">FIL_B</text>
<text x="124.8" y="89.8">VFH_H_{C}</text>
<text x="241.5" y="106.3">FIL_A</text>
<text x="241.5" y="111.4">FIL_B</text>
<text x="31" y="132.9">VFH_1_{C}</text>
<text x="61.4" y="132.9">VFH_2_{C}</text>
<text x="93.2" y="132.9">VFH_3_{C}</text>
<text x="124.9" y="132.9">VFH_4_{C}</text>
<text x="241.5" y="136.8">FIL_A</text>
<text x="241.5" y="141.8">FIL_B</text>
</g>
<g font-size="1.8" fill="#009600">
<text x="32.3" y="65.6">VFH_A_{C}</text>
<text x="93.1" y="65.6">VFH_C_{C}</text>
<text x="124.9" y="65.6">VFH_D_{C}</text>
<text x="32.3" y="89.8">VFH_E_{C}</text>
<text x="62.8" y="89.8">VFH_F_{C}</text>
<text x="93.1" y="89.8">VFH_G_{C}</text>
</g>
</svg>
